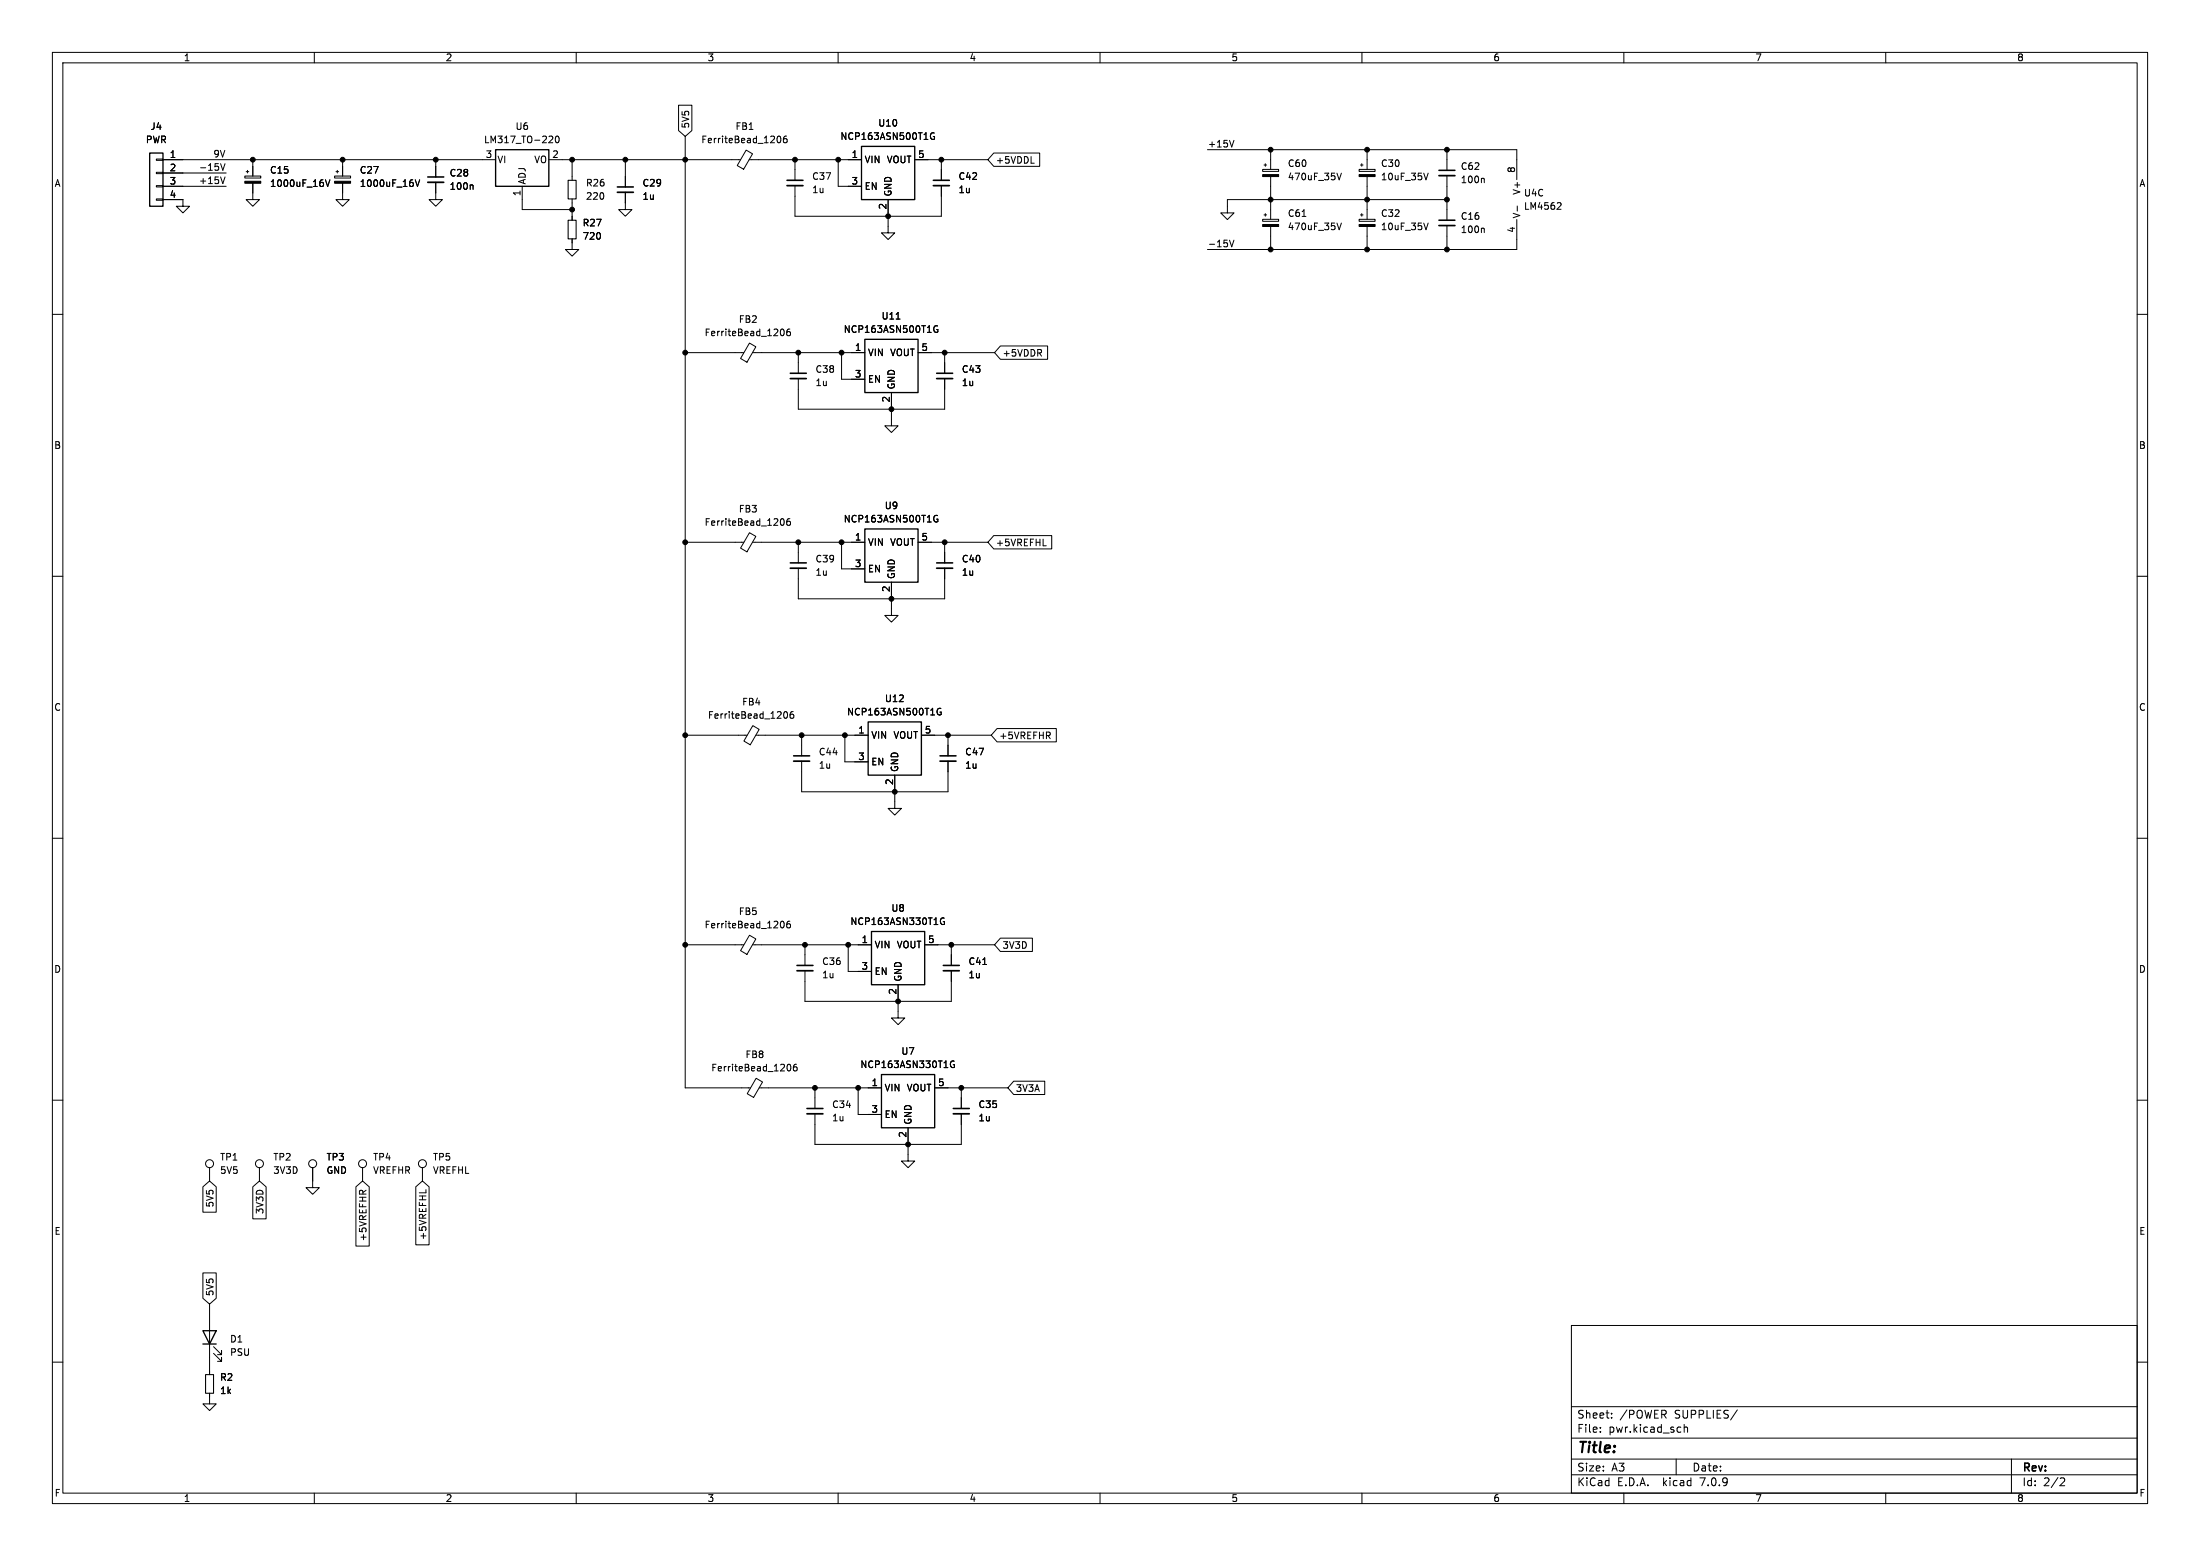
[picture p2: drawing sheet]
<svg xmlns="http://www.w3.org/2000/svg" width="420mm" height="297mm" viewBox="0 0 420 297" stroke-linecap="round" stroke-linejoin="round" font-family="sans-serif">
<g fill="none" stroke="#000" stroke-width=".19">
<path d="M10 10h400v277h-400zM12 12h396v273h-396zM60 10v2M110 10v2M160 10v2M210 10v2M260 10v2M310 10v2M360 10v2M29.8 38h1.3v.2h-1.3zM29.8 35.4h1.3v.3h-1.3zM29.8 32.9h1.3v.2h-1.3z"/>
<path d="M29.8 30.4h1.3v.2h-1.3zM31.1 38.1h3.8v1.3h1.3l-1.3 1.2-1.2-1.2h1.2M31.1 30.5h63.5M31.1 33h12.1M31.1 35.6h12.1M42.1 31.2l.4 1.3 .5-1.3M43 33.8l-.5 1.2M46.7 33.6h3.1v.4h-3.1zM47 32.8h.5M47.2 32.5v.5M48.3 35v3.1h1.2l-1.2 1.3-1.3-1.3h1.3M48.3 30.5v3.1"/>
<path d="M62.1 34.3l.5 1.3 .4-1.3M63.9 33.6h3v.4h-3zM64.1 32.8h.5M64.4 32.5v.5M65.4 35v3.1h1.3l-1.3 1.3-1.3-1.3h1.3M65.4 30.5v3.1M79.3 34.3l.4 1.3 .4-1.3M83.2 34.8v3.3h1.3l-1.3 1.3-1.3-1.3h1.3M83.2 30.5v3.3M90.1 35.3l.2 .2v.6M99.7 35.6v4.4h9.5M104.8 30.5h36.6"/>
<path d="M105 26h.4l.1 .3-.8 .9h.8M106.2 26h.1a.68 .68 0 0 1 .5 .6 .68 .68 0 0 1-.5 .6 .84 .84 0 0 1-.1-1.2zM109.2 30.5v3.9M109.2 38v4M119.4 36.7v3.3h1.2l-1.2 1.3-1.3-1.3h1.3M119.4 30.5v5.2M129.5 20.1h2.6v4.8l-1.3 1.1-1.3-1.1zM130.8 26v181.6h12.5M142.4 28.7l1.3 .7-1.7 2.9-1.3-.7zM143 30.5h21.5M148.5 26.1l.1-.1a.68 .68 0 0 1 .5 .6 .68 .68 0 0 1-.5 .6l-.1-.1M150.2 26h-.4a.85 .85 0 0 0 0 1.2l.4-.1 .1-.4-.3-.2h-.3l-.2 .2"/>
<path d="M151.8 30.5v3.9M151.8 35.4v5.9h27.9v-5.9M160 30.5v5.1h4.5M169.5 38.1v6.4h1.3l-1.3 1.2-1.2-1.2h1.2M174.6 30.5h14M178.3 25.4a.59 .59 0 0 0-.7 .6 .59 .59 0 0 0 .7 .6l.1-.5h-.2M179.7 30.5v3.9M189.7 29.2h8.8v2.6h-8.8l-1.1-1.3zM196.8 31.2h.6M230.5 28.6h59.1v5.7M235.6 26.8l-.5 1.3M241 32.3h3.1v.4h-3.1z"/>
<path d="M241.3 31.5h.5M241.6 31.2v.6M242.6 28.6v3.7M242.6 33.7v8.2M255.2 33.1l.5 1.2 .4-1.2M259.5 32.3h3v.4h-3zM259.7 31.5h.5M260 31.2v.6M261 28.6v3.7M261 33.7v8.2M272.6 33.1l-.4 1.2M276.2 38.1h-41.9v2.5h1.3l-1.3 1.3-1.3-1.3h1.3"/>
<path d="M276.2 28.6v3.9M276.2 33.5v8.5M283.2 34l.2 .2v.7M289.7 39.3v1M297.5 38.7h.4l.1 .3-.8 .9h.8M10 60h2M109.2 45.6v2h1.3l-1.3 1.3-1.3-1.3h1.3M234.7 45.8l.4 1.3 .5-1.3M241 41.9h3.1v.3h-3.1zM241.3 41h.5M241.6 40.8v.5M242.6 43.2v4.4"/>
<path d="M248.6 41.3h.7M255.2 42.6l.5 1.2 .4-1.2M259.5 41.9h3v.3h-3zM259.7 41h.5M260 40.8v.5M261 43.2v4.4M272.6 42.6l-.4 1.2M276.2 43.1v4.5M283.2 43.6l.2 .1v.7M289.6 41.9v5.7h-59.1M408 60h2M130.8 67.3h11.2"/>
<path d="M143.1 65.5l1.2 .7-1.7 2.9-1.2-.7zM143.7 67.3h21.4M149.1 62.9l.2-.1a.68 .68 0 0 1 .4 .6 .68 .68 0 0 1-.4 .7l-.2-.1M150.8 62.8l-.4 .1a.85 .85 0 0 0 0 1.2l.4-.1 .1-.5-.2-.2-.4 .1-.1 .1M152.4 67.3v3.9M152.4 72.3v5.8h27.9v-5.8M160.7 67.3v5.1h4.4M170.2 74.9v6.4h1.2l-1.2 1.3-1.3-1.3h1.3M171.1 60.9h.7M175.3 67.3h14.6M179 62.2a.59 .59 0 0 0-.8 .6 .59 .59 0 0 0 .8 .6v-.5h-.2M180.3 67.3v3.9"/>
<path d="M191 66h9v2.6h-9l-1.1-1.3zM149.1 99.1l.2-.1a.68 .68 0 0 1 .4 .6 .68 .68 0 0 1-.4 .7l-.2-.1M150.8 99l-.4 .1a.85 .85 0 0 0 0 1.2l.4-.1 .1-.5-.2-.2h-.4l-.1 .2M179 98.4a.59 .59 0 0 0-.8 .6 .59 .59 0 0 0 .8 .6v-.5h-.2M10 110h2M130.8 103.5h11.2M143.1 101.7l1.2 .7-1.7 2.9-1.2-.7zM143.7 103.5h21.4M152.4 103.5v3.9M152.4 108.5v5.8h27.9v-5.8M160.7 103.5v5.1h4.4M170.2 111.1v6.4h1.2l-1.2 1.2-1.3-1.2h1.3"/>
<path d="M175.3 103.5h13.3M180.3 103.5v3.9M189.7 102.2h11.1v2.6h-11.1l-1.1-1.3zM199.1 104.2h.6M408 110h2M143.7 138.5l1.2 .7-1.7 3-1.2-.7zM149.7 136l.2-.2a.68 .68 0 0 1 .5 .7 .68 .68 0 0 1-.5 .6l-.2-.1M151.4 135.8l-.3 .1a.85 .85 0 0 0 0 1.2l.4-.1v-.4l-.2-.3-.4 .1-.1 .2M179.6 135.3a.59 .59 0 0 0-.7 .5 .59 .59 0 0 0 .7 .6l.1-.5h-.3M190.3 139.1h11.4v2.5h-11.4l-1.1-1.3zM10 160h2M130.8 140.3h11.8"/>
<path d="M144.3 140.3h21.4M153 145.3v5.8h28v-5.8M153 140.3v4M161.3 140.3v5.1h4.4M170.8 148v6.3h1.3l-1.3 1.3-1.3-1.3h1.3M175.9 140.3h13.3M181 140.3v4M408 160h2M143.1 178.5l1.2 .7-1.7 3-1.2-.7zM149.1 176l.2-.2a.68 .68 0 0 1 .4 .7 .68 .68 0 0 1-.4 .6l-.2-.1M150.8 175.8l-.4 .1a.85 .85 0 0 0 0 1.2l.4-.1 .1-.4-.2-.3-.4 .1-.1 .2M180.2 175.3a.59 .59 0 0 0-.7 .5 .59 .59 0 0 0 .7 .6l.1-.5h-.2"/>
<path d="M191 179.1h6.1v2.5h-6.1l-1.1-1.3zM130.8 180.3h11.2M143.7 180.3h22.7M153.7 185.3v5.8h27.9v-5.8M153.7 180.3v4M161.9 180.3v5.1h4.5M171.4 188v6.3h1.3l-1.3 1.3-1.2-1.3h1.2M176.5 180.3h13.4M181.6 180.3v4M187.6 184.1h.7M10 210h2M144.3 205.8l1.3 .7-1.7 3-1.3-.7z"/>
<path d="M144.9 207.6h23.4M150.4 203.3l.1-.2a.68 .68 0 0 1 .5 .7 .68 .68 0 0 1-.5 .6l-.1-.1M152.1 203.1l-.4 .1a.85 .85 0 0 0 0 1.2l.4-.1 .1-.4-.3-.3-.3 .1-.1 .2M155.6 207.6v4M155.6 212.6v5.8h27.9v-5.8M163.8 207.6v5.1h4.5M173.4 215.3v6.3h1.2l-1.2 1.3-1.3-1.3h1.3M178.4 207.6h14M182.2 202.6a.59 .59 0 0 0-.8 .5 .59 .59 0 0 0 .8 .6v-.5h-.2M183.5 207.6v4M193.5 206.4h5.9v2.5h-5.9l-1.1-1.3zM408 210h2"/>
<path d="M38.7 226.5l1.3-1.1 1.3 1.1v4.9h-2.6zM40 222.9v2.5M48.3 226.5l1.2-1.1 1.3 1.1v6.1h-2.5zM49.5 222.9v2.5M59.7 222.9v3.8h1.3l-1.3 1.3-1.3-1.3h1.3M67.9 226.5l1.3-1.1 1.3 1.1v11.3h-2.6zM69.2 222.9v2.5M79.4 226.5l1.2-1.1 1.3 1.1v11.1h-2.5zM80.6 222.9v2.5M81.3 227.1v.6M10 260h2M38.7 243h2.6v4.8l-1.3 1.1-1.3-1.1z"/>
<path d="M40 248.9v13.5M40.8 258.3l1.5 1.5v-.7v.7h-.8M40.8 257l1.5 1.6v-.8v.8h-.8M300 253h108v32h-108zM408 260h2M40 265.9v2.1h1.3l-1.3 1.2-1.3-1.2h1.3M300 278.5h108M300 274.5h108M300 268.5h108M305.5 273.2v.2M305.5 272.5v.1M307.7 270.5v.2"/>
<path d="M307.7 269.8v.1M320 278.5v3M321.5 271.9v1.5M321.5 272.5l.2-.1 .4 .1 .1 .9M331.7 269.1l-1.3 1.9M384 278.5v6.5M60 285v2M110 285v2M160 285v2M210 285v2M260 285v2M300 281.5h108"/>
<path d="M310 285v2M360 285v2M393.5 282.1l.5 .1 .2 .3-1 1.1h1"/>
<circle cx="40" cy="222.1" r=".76"/>
<circle cx="49.5" cy="222.1" r=".76"/>
<circle cx="59.7" cy="222.1" r=".76"/>
<circle cx="69.2" cy="222.1" r=".76"/>
<circle cx="80.6" cy="222.1" r=".76"/>
</g>
<g fill="#000" stroke="#000" stroke-width=".19">
<path d="M46.7 34.6h3.1v.4h-3.1zM63.9 34.6h3v.4h-3zM241 33.3h3.1v.4h-3.1zM259.5 33.3h3v.4h-3zM241 42.8h3.1v.4h-3.1zM259.5 42.8h3v.4h-3z"/>
<circle cx="48.3" cy="30.5" r=".46"/>
<circle cx="65.4" cy="30.5" r=".46"/>
<circle cx="83.2" cy="30.5" r=".46"/>
<circle cx="109.2" cy="30.5" r=".46"/>
<circle cx="119.4" cy="30.5" r=".46"/>
<circle cx="130.8" cy="30.5" r=".46"/>
<circle cx="151.8" cy="30.5" r=".46"/>
<circle cx="160" cy="30.5" r=".46"/>
<circle cx="179.7" cy="30.5" r=".46"/>
<circle cx="242.6" cy="38.1" r=".46"/>
<circle cx="242.6" cy="28.6" r=".46"/>
<circle cx="261" cy="28.6" r=".46"/>
<circle cx="261" cy="38.1" r=".46"/>
<circle cx="276.2" cy="28.6" r=".46"/>
<circle cx="276.2" cy="38.1" r=".46"/>
<circle cx="109.2" cy="40" r=".46"/>
<circle cx="169.5" cy="41.3" r=".46"/>
<circle cx="242.6" cy="47.6" r=".46"/>
<circle cx="261" cy="47.6" r=".46"/>
<circle cx="276.2" cy="47.6" r=".46"/>
<circle cx="130.8" cy="67.3" r=".46"/>
<circle cx="152.4" cy="67.3" r=".46"/>
<circle cx="160.7" cy="67.3" r=".46"/>
<circle cx="170.2" cy="78.1" r=".46"/>
<circle cx="180.3" cy="67.3" r=".46"/>
<circle cx="130.8" cy="103.5" r=".46"/>
<circle cx="152.4" cy="103.5" r=".46"/>
<circle cx="160.7" cy="103.5" r=".46"/>
<circle cx="170.2" cy="114.3" r=".46"/>
<circle cx="180.3" cy="103.5" r=".46"/>
<circle cx="130.8" cy="140.3" r=".46"/>
<circle cx="153" cy="140.3" r=".46"/>
<circle cx="161.3" cy="140.3" r=".46"/>
<circle cx="170.8" cy="151.1" r=".46"/>
<circle cx="181" cy="140.3" r=".46"/>
<circle cx="130.8" cy="180.3" r=".46"/>
<circle cx="153.7" cy="180.3" r=".46"/>
<circle cx="161.9" cy="180.3" r=".46"/>
<circle cx="171.4" cy="191.1" r=".46"/>
<circle cx="181.6" cy="180.3" r=".46"/>
<circle cx="155.6" cy="207.6" r=".46"/>
<circle cx="163.8" cy="207.6" r=".46"/>
<circle cx="173.4" cy="218.4" r=".46"/>
<circle cx="183.5" cy="207.6" r=".46"/>
</g>
<path d="M28.6 29.2h2.5v10.2h-2.5zM94.6 28.6h10.2v7h-10.2zM164.5 27.9h10.1v10.2h-10.1zM165.1 64.8h10.2v10.1h-10.2zM165.1 101h10.2v10.1h-10.2zM165.7 137.8h10.2v10.2h-10.2zM166.4 177.8h10.1v10.2h-10.1zM168.3 205.1h10.1v10.2h-10.1zM38.7 254h2.6l-1.3 2.5zM38.7 256.5h2.6" fill="none" stroke="#000" stroke-width=".25"/>
<path d="M108.5 34.4h1.5v3.6h-1.5zM108.5 42h1.5v3.6h-1.5zM39.2 262.4h1.6v3.5h-1.6z" fill="none" stroke="#000" stroke-width=".2"/>
<g fill="none" stroke="#000" stroke-width=".33">
<path d="M81.7 34.8h3M117.9 36.7h3M150.2 35.4h3.1M178.2 35.4h3M274.7 33.5h3M274.7 43.1h3M150.9 72.3h3M178.8 72.3h3.1M150.9 108.5h3M178.8 108.5h3.1M151.5 145.3h3.1M179.5 145.3h3"/>
<path d="M152.1 185.3h3.1M180.1 185.3h3M154.1 212.6h3M182 212.6h3"/>
</g>
<g fill="none" stroke="#000" stroke-width=".3">
<path d="M81.7 33.8h3M117.9 35.7h3M150.2 34.4h3.1M178.2 34.4h3M274.7 32.5h3M274.7 42h3M150.9 71.2h3M178.8 71.2h3.1M150.9 107.4h3M178.8 107.4h3.1M151.5 144.3h3.1M179.5 144.3h3"/>
<path d="M152.1 184.3h3.1M180.1 184.3h3M154.1 211.6h3M182 211.6h3"/>
</g>
<text font-size="2.8" x="301" y="277.9">Title:</text>
<g font-size="2.1">
<text x="301" y="273.7">File:</text>
<text x="301" y="271">Sheet:</text>
<text x="307.1" y="273.7">pwr.kicad_sch</text>
<text x="309.2" y="271">/POWER</text>
<text x="319.7" y="271">SUPPLIES/</text>
<text x="301" y="281.1">Size:</text>
<text x="307.6" y="281.1">A3</text>
<text x="323" y="281.1">Date:</text>
<text x="386" y="281.3">Rev:</text>
<text x="301" y="283.9">KiCad</text>
<text x="308.7" y="283.9">E.D.A.</text>
<text x="317.6" y="283.9">kicad</text>
<text x="324.8" y="283.9">7.0.9</text>
<text x="386" y="283.9">Id:</text>
<text x="390.1" y="283.9">2/2</text>
</g>
<g font-size="1.8">
<text x="35" y="11.9">1</text>
<text x="85" y="11.9">2</text>
<text x="135" y="11.9">3</text>
<text x="185" y="11.9">4</text>
<text x="235" y="11.9">5</text>
<text x="285" y="11.9">6</text>
<text x="335" y="11.9">7</text>
<text x="385" y="11.9">8</text>
<text x="27.7" y="27.5">PWR</text>
<text x="28.7" y="25">J4</text>
<text x="92.3" y="27.5">LM317_TO-220</text>
<text x="98.3" y="25">U6</text>
<text x="131.8" y="24.6" transform="rotate(-90 131.8 24.6)">5V5</text>
<text x="133.8" y="27.5">FerriteBead_1206</text>
<text x="140.3" y="25">FB1</text>
<text x="160.3" y="26.9">NCP163ASN500T1G</text>
<text x="167.6" y="24.4">U10</text>
<text x="230.5" y="28.2">+15V</text>
<text x="10.3" y="35.9">A</text>
<text x="32.3" y="30.2">1</text>
<text x="32.3" y="32.8">2</text>
<text x="32.3" y="35.3">3</text>
<text x="37.9" y="32.7">-15V</text>
<text x="37.9" y="35.2">+15V</text>
<text x="40.6" y="30.1">9V</text>
<text x="51.4" y="33.3">C15</text>
<text x="51.4" y="35.9">1000uF_16V</text>
<text x="68.6" y="33.3">C27</text>
<text x="68.6" y="35.9">1000uF_16V</text>
<text x="85.7" y="33.9">C28</text>
<text x="92.6" y="30.2">3</text>
<text x="94.9" y="31.3">VI</text>
<text x="100.6" y="35.3" transform="rotate(-90 100.6 35.3)">ADJ</text>
<text x="101.9" y="31.3">VO</text>
<text x="105.3" y="30.2">2</text>
<text x="111.8" y="35.8">R26</text>
<text x="122.6" y="35.8">C29</text>
<text x="154.9" y="34.5">C37</text>
<text x="162.5" y="30.2">1</text>
<text x="162.5" y="35.3">3</text>
<text x="165" y="31.3">VIN</text>
<text x="169.2" y="31.3">VOUT</text>
<text x="175.2" y="30.2">5</text>
<text x="182.9" y="34.5">C42</text>
<text x="190" y="31.4">+5VDDL</text>
<text x="245.8" y="34.6">470uF_35V</text>
<text x="245.8" y="32.1">C60</text>
<text x="263.5" y="32.1">C30</text>
<text x="263.5" y="34.6">10uF_35V</text>
<text x="278.8" y="32.6">C62</text>
<text x="278.8" y="35.2">100n</text>
<text x="289.3" y="33.1" transform="rotate(-90 289.3 33.1)">8</text>
<text x="408.3" y="35.9">A</text>
<text x="32.3" y="37.8">4</text>
<text x="85.7" y="36.4">100n</text>
<text x="99.4" y="37.5" transform="rotate(-90 99.4 37.5)">1</text>
<text x="111.8" y="38.3">220</text>
<text x="122.6" y="38.3">1u</text>
<text x="154.9" y="37.1">1u</text>
<text x="165" y="36.4">EN</text>
<text x="169.3" y="40.1" transform="rotate(-90 169.3 40.1)">2</text>
<text x="170.4" y="37.6" transform="rotate(-90 170.4 37.6)">GND</text>
<text x="182.9" y="37.1">1u</text>
<text x="245.8" y="41.6">C61</text>
<text x="263.5" y="41.6">C32</text>
<text x="290.4" y="41.8" transform="rotate(-90 290.4 41.8)">V-</text>
<text x="290.4" y="37.3" transform="rotate(-90 290.4 37.3)">V+</text>
<text x="290.8" y="37.7">U4C</text>
<text x="290.8" y="40.2">LM4562</text>
<text x="111.1" y="45.9">720</text>
<text x="111.1" y="43.4">R27</text>
<text x="230.5" y="47.3">-15V</text>
<text x="245.8" y="44.1">470uF_35V</text>
<text x="263.5" y="44.1">10uF_35V</text>
<text x="278.8" y="42.1">C16</text>
<text x="278.8" y="44.7">100n</text>
<text x="289.3" y="44.5" transform="rotate(-90 289.3 44.5)">4</text>
<text x="134.4" y="64.4">FerriteBead_1206</text>
<text x="141" y="61.8">FB2</text>
<text x="161" y="63.7">NCP163ASN500T1G</text>
<text x="168.2" y="61.2">U11</text>
<text x="155.6" y="71.4">C38</text>
<text x="163.1" y="67.1">1</text>
<text x="165.6" y="68.2">VIN</text>
<text x="169.8" y="68.2">VOUT</text>
<text x="175.8" y="67.1">5</text>
<text x="183.5" y="71.4">C43</text>
<text x="191.3" y="68.3">+5VDDR</text>
<text x="155.6" y="73.9">1u</text>
<text x="163.1" y="72.1">3</text>
<text x="165.6" y="73.3">EN</text>
<text x="169.9" y="76.9" transform="rotate(-90 169.9 76.9)">2</text>
<text x="171" y="74.4" transform="rotate(-90 171 74.4)">GND</text>
<text x="183.5" y="73.9">1u</text>
<text x="10.3" y="85.9">B</text>
<text x="408.2" y="85.9">B</text>
<text x="134.4" y="100.6">FerriteBead_1206</text>
<text x="141" y="98">FB3</text>
<text x="161" y="99.9">NCP163ASN500T1G</text>
<text x="168.8" y="97.4">U9</text>
<text x="155.6" y="107.5">C39</text>
<text x="163.1" y="103.3">1</text>
<text x="165.6" y="104.4">VIN</text>
<text x="169.8" y="104.4">VOUT</text>
<text x="175.8" y="103.3">5</text>
<text x="183.5" y="107.5">C40</text>
<text x="190" y="104.5">+5VREFHL</text>
<text x="155.6" y="110.1">1u</text>
<text x="163.1" y="108.3">3</text>
<text x="165.6" y="109.4">EN</text>
<text x="169.9" y="113.1" transform="rotate(-90 169.9 113.1)">2</text>
<text x="171" y="110.6" transform="rotate(-90 171 110.6)">GND</text>
<text x="183.5" y="110.1">1u</text>
<text x="10.3" y="135.9">C</text>
<text x="135.1" y="137.4">FerriteBead_1206</text>
<text x="141.6" y="134.8">FB4</text>
<text x="161.6" y="136.8">NCP163ASN500T1G</text>
<text x="168.8" y="134.2">U12</text>
<text x="408.2" y="135.9">C</text>
<text x="163.8" y="140.1">1</text>
<text x="166.2" y="141.2">VIN</text>
<text x="170.5" y="141.2">VOUT</text>
<text x="176.5" y="140.1">5</text>
<text x="190.7" y="141.3">+5VREFHR</text>
<text x="156.2" y="146.9">1u</text>
<text x="156.2" y="144.4">C44</text>
<text x="163.8" y="145.2">3</text>
<text x="166.2" y="146.3">EN</text>
<text x="170.6" y="149.9" transform="rotate(-90 170.6 149.9)">2</text>
<text x="171.7" y="147.4" transform="rotate(-90 171.7 147.4)">GND</text>
<text x="184.2" y="146.9">1u</text>
<text x="184.2" y="144.4">C47</text>
<text x="134.4" y="177.4">FerriteBead_1206</text>
<text x="141" y="174.9">FB5</text>
<text x="162.2" y="176.8">NCP163ASN330T1G</text>
<text x="170.1" y="174.2">U8</text>
<text x="10.3" y="185.9">D</text>
<text x="156.9" y="184.4">C36</text>
<text x="164.4" y="180.1">1</text>
<text x="164.4" y="185.2">3</text>
<text x="166.9" y="181.2">VIN</text>
<text x="171.1" y="181.2">VOUT</text>
<text x="177.1" y="180.1">5</text>
<text x="184.8" y="184.4">C41</text>
<text x="191.3" y="181.3">3V3D</text>
<text x="408.2" y="185.9">D</text>
<text x="156.9" y="186.9">1u</text>
<text x="166.9" y="186.3">EN</text>
<text x="171.2" y="189.9" transform="rotate(-90 171.2 189.9)">2</text>
<text x="172.3" y="187.5" transform="rotate(-90 172.3 187.5)">GND</text>
<text x="184.8" y="186.9">1u</text>
<text x="142.2" y="202.2">FB8</text>
<text x="172" y="201.5">U7</text>
<text x="135.7" y="204.7">FerriteBead_1206</text>
<text x="164.2" y="204.1">NCP163ASN330T1G</text>
<text x="166.3" y="207.4">1</text>
<text x="168.8" y="208.5">VIN</text>
<text x="173" y="208.5">VOUT</text>
<text x="179" y="207.4">5</text>
<text x="193.8" y="208.6">3V3A</text>
<text x="158.8" y="214.2">1u</text>
<text x="158.8" y="211.7">C34</text>
<text x="166.3" y="212.5">3</text>
<text x="168.8" y="213.6">EN</text>
<text x="174.2" y="214.8" transform="rotate(-90 174.2 214.8)">GND</text>
<text x="186.7" y="214.2">1u</text>
<text x="186.7" y="211.7">C35</text>
<text x="41.9" y="221.7">TP1</text>
<text x="52.1" y="221.7">TP2</text>
<text x="62.2" y="221.7">TP3</text>
<text x="71.1" y="221.7">TP4</text>
<text x="82.6" y="221.7">TP5</text>
<text x="173.1" y="217.2" transform="rotate(-90 173.1 217.2)">2</text>
<text x="41.9" y="224.3">5V5</text>
<text x="52.1" y="224.3">3V3D</text>
<text x="62.2" y="224.3">GND</text>
<text x="71.1" y="224.3">VREFHR</text>
<text x="82.6" y="224.3">VREFHL</text>
<text x="41" y="230.6" transform="rotate(-90 41 230.6)">5V5</text>
<text x="50.5" y="231.8" transform="rotate(-90 50.5 231.8)">3V3D</text>
<text x="10.3" y="235.9">E</text>
<text x="70.2" y="237" transform="rotate(-90 70.2 237)">+5VREFHR</text>
<text x="81.6" y="236.8" transform="rotate(-90 81.6 236.8)">+5VREFHL</text>
<text x="408.3" y="235.9">E</text>
<text x="41" y="247.5" transform="rotate(-90 41 247.5)">5V5</text>
<text x="43.8" y="256.5">D1</text>
<text x="41.9" y="263.8">R2</text>
<text x="43.8" y="259">PSU</text>
<text x="41.9" y="266.3">1k</text>
<text x="10.3" y="285.9">F</text>
<text x="35" y="286.9">1</text>
<text x="85" y="286.9">2</text>
<text x="135" y="286.9">3</text>
<text x="185" y="286.9">4</text>
<text x="235" y="286.9">5</text>
<text x="285" y="286.9">6</text>
<text x="335" y="286.9">7</text>
<text x="385" y="286.9">8</text>
<text x="408.3" y="285.9">F</text>
</g>
</svg>
